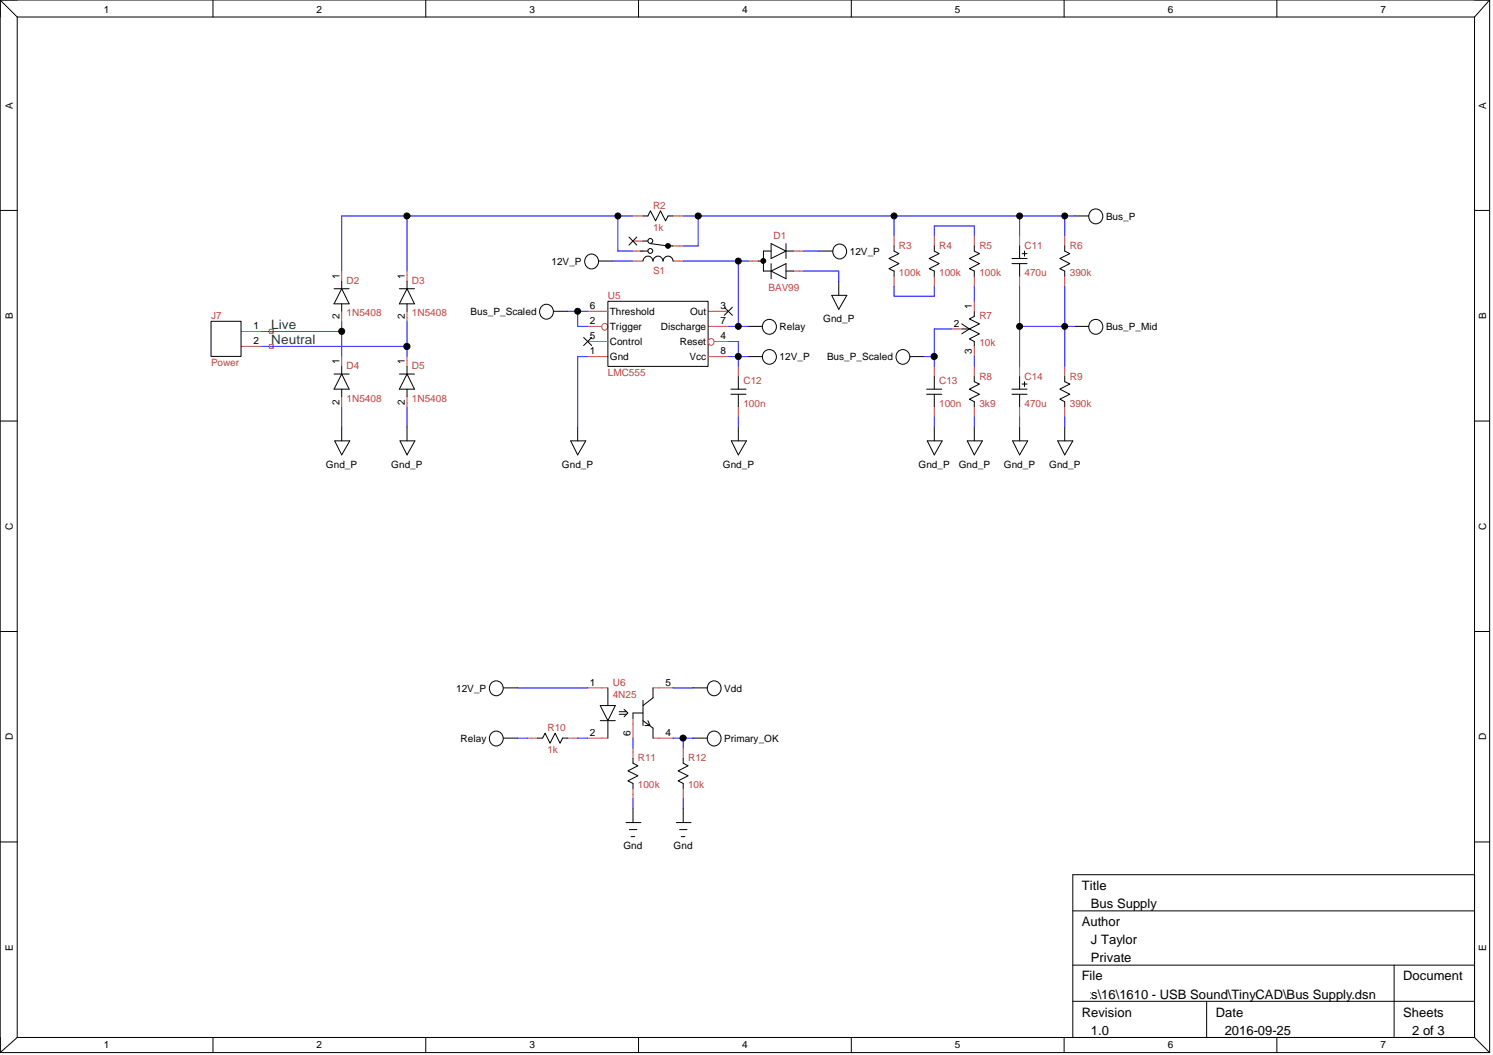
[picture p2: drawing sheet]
<svg xmlns="http://www.w3.org/2000/svg" width="297mm" height="210mm" viewBox="0 0 297 210" stroke-linecap="round" stroke-linejoin="round" font-family="sans-serif">
<g fill="none" stroke="#c04040" stroke-width=".2">
<path d="M68 53.9v2.1M81 53.9v2.1M125.9 51.9h2M125.9 50h2M125.9 48h2M125.9 43h2M133.9 51.9h2M133.9 48.9h2M133.9 43h2M148.9 51.9h2M157.9 50h2M157.9 53.9h2"/>
<path d="M177.9 46.9v2M177.9 54.9v2M185.9 46.9v2M185.9 54.9v2M193.8 46.9v2M193.8 54.9v2M193.8 59.9v2M202.9 46.9v2M202.9 54.9v2M211.8 46.9v2M211.8 54.9v2M48 66h4"/>
<path d="M48 68.9h4M68 61.9v2M68 71v1.9M68 78.9v2M81 61.9v2M81 71v1.9M81 78.9v2M116.9 61.9h4M116.9 64.9h2.8M116.9 71h4M116.9 67.9h4M140.9 61.9h4"/>
<path d="M140.9 64.9h4M140.9 71h4M142.1 67.9h2.8M146.9 72.9v2M185.9 72.9v2M189.4 65.4h1.9M193.8 68.9v2.1M193.8 72.9v2M202.9 72.9v2M211.8 72.9v2M146.9 80.9v2M185.9 80.9v2"/>
<path d="M193.8 80.9v2M202.9 80.9v2M211.8 80.9v2M116.9 136.9h4M129.9 136.9h4M104.9 146.9h2M112.9 146.9h2M116.9 146.9h4M125.9 142.9v4M125.9 148.8v2.1M125.9 156.8v2M129.9 146.9h4"/>
<path d="M135.9 148.8v2.1M135.9 156.8v2"/>
<circle cx="120.3" cy="65" r=".63"/>
<circle cx="141.5" cy="68" r=".62"/>
</g>
<g fill="none" stroke="#000" stroke-width=".2">
<path d="M0 0h296.4M0 0v209.4M0 0l3.4 3.4M3.4 3.4h290M3.4 3.4v203M42.4 0v3.4M84.7 0v3.4M127 0v3.4M169.4 0v3.4M211.7 0v3.4M254 0v3.4M293.4 3.4v203"/>
<path d="M296.4 0v209.4M296.4 0l-3 3.4M0 41.9h3.4M66.5 57.4h3M68 57.4l1.5 3.1h-3zM68 56v1.4M79.5 57.4h3M81 57.4l1.5 3.1h-3zM81 56v1.4M116.9 50.8a1.43 1.43 0 0 1 2.2 1.2 1.43 1.43 0 0 1-2.2 1.2 1.58 1.58 0 0 1 0-2.4zM119.1 51.9h2.8M120.9 59.9h20v13h-20z"/>
<path d="M125.1 47.2l1.6 1.6M126.7 47.2l-1.6 1.6M127.4 50h1.5M127.9 51.9a1.09 1.09 0 0 1 .8-.9h.5a1.09 1.09 0 0 1 .7 .9 1.09 1.09 0 0 1 .8-.9h.4a1.09 1.09 0 0 1 .8 .9 1.15 1.15 0 0 1 .8-.9l.7 .1 .4 .3 .1 .5M127.9 43h1l.5-1 1 1.9 1-1.9 1 1.9 .5-.9h1M127.9 48h1M129.4 48.5l3.5 .4h1M150.9 51.9h1M153.4 53.9l3-1.4v3zM153.4 48.5l3 1.5-3 1.4zM153.4 50h-1.5v3.9h1.5M153.4 52.5v3"/>
<path d="M156.4 50h1.5M156.4 48.5v2.9M156.4 53.9h1.5M162.9 50h2.8M165.5 58.8h3l-1.6 2.8zM166.2 48.8a1.43 1.43 0 0 1 2.2 1.2 1.43 1.43 0 0 1-2.2 1.2 1.58 1.58 0 0 1 0-2.4zM166.9 56v2.8M177.9 48.9v1.1l1 .5-2 .9 2 1.1-2 1 1 .4v1M185.9 48.9v1.1l1 .5-2 .9 2 1.1-2 1 1 .4v1M193.8 48.9v1.1l1.1 .5-2 .9 2 1.1-2 1 .9 .4v1M201.3 51.4h3M201.3 52.5h3"/>
<path d="M202.9 48.9v2.5M202.9 52.5v2.4M203.4 50.5h.9M203.8 50v1M211.8 48.9v1.1l1 .5-1.9 .9 1.9 1.1-1.9 1 .9 .4v1M213.8 43h2.8M293.4 41.9h3M42 63.9h6v7h-6zM66.5 74.4h3M68 74.4l1.5 3h-3zM68 60.5v1.4M68 72.9v1.5"/>
<path d="M68 77.4v1.5M79.5 74.4h3M81 74.4l1.5 3h-3zM81 60.5v1.4M81 72.9v1.5M81 77.4v1.5M107.9 60.8a1.43 1.43 0 0 1 2.2 1.2 1.43 1.43 0 0 1-2.2 1.2 1.58 1.58 0 0 1 0-2.4zM110.1 61.9h2.8M116.1 67.1l1.6 1.6M117.7 67.1l-1.6 1.6M144.1 61.1l1.6 1.6M145.4 77.4h3"/>
<path d="M145.4 78.4h3M145.7 61.1l-1.6 1.6M146.9 74.9v2.5M146.9 78.4v2.5M148.9 71h2.8M148.9 64.9h2.8M181.1 71h2.8M184.4 77.4h3M184.4 78.4h3M185.9 74.9v2.5M185.9 78.4v2.5M191.3 64.4l1.6 1-1.6 1"/>
<path d="M191.3 65.4h1.6M193.8 61.9v1l-.9 .6 2 .9-2 1 2 1-2 1 .9 .5v1M193.8 74.9v1l1.1 .5-2 1 2 1-2 1 .9 .5v1M201.3 77.4h3M201.3 78.4h3M202.9 74.9v2.5M202.9 78.4v2.5M203.4 76.4h.9M203.8 75.9v1M211.8 74.9v1l1 .5-1.9 1 1.9 1-1.9 1 .9 .5v1M213.8 64.9h2.8M0 83.8h3.4"/>
<path d="M66.6 87.7h3l-1.6 2.8zM68 84.9v2.8M79.6 87.7h2.9l-1.5 2.8zM81 84.9v2.8M113.5 87.7h3l-1.6 2.8zM114.9 84.9v2.8M145.5 87.7h3l-1.6 2.8zM146.9 84.9v2.8M184.5 87.7h2.9l-1.5 2.8zM185.9 84.9v2.8M192.4 87.7h3l-1.6 2.8zM193.8 84.9v2.8"/>
<path d="M201.5 87.7h3l-1.6 2.8zM202.9 84.9v2.8M210.4 87.7h3l-1.6 2.8zM211.8 84.9v2.8M293.4 83.8h3M0 125.6h3.4M97.9 135.7a1.43 1.43 0 0 1 2.2 1.2 1.43 1.43 0 0 1-2.2 1.2 1.58 1.58 0 0 1 0-2.4zM100.2 136.9h2.8M120.9 136.9v3.5M127.9 139.4v5M129.9 136.9v2l-2 1.5M137.9 136.9h2.8"/>
<path d="M141.3 135.7a1.43 1.43 0 0 1 2.2 1.2 1.43 1.43 0 0 1-2.2 1.2 1.58 1.58 0 0 1 0-2.4zM293.4 125.6h3M97.9 145.7a1.43 1.43 0 0 1 2.2 1.2 1.43 1.43 0 0 1-2.2 1.2 1.58 1.58 0 0 1 0-2.4zM100.2 146.9h2.8M106.9 146.9h1l.6-1 .9 2 1-2 1 2 .5-1h1M119.4 140.4h3l-1.5 3zM119.4 143.4h3M120.9 143.4v3.5M123.2 141.6h1.5M123.2 142.1h1.5M124.2 141.1l.7 .8-.7 .7M125.9 150.9v.9l1 .6-2 1 2 .9-2 1.1 1 .5v.9"/>
<path d="M127.9 141.9h-2v1M127.9 143.4l2 1.5v2M128.9 143.4l.4 1h-1M135.9 150.9v.9l1 .6-2 1 2 .9-2 1.1 1 .5v.9M137.9 146.9h2.8M141.3 145.7a1.43 1.43 0 0 1 2.2 1.2 1.43 1.43 0 0 1-2.2 1.2 1.58 1.58 0 0 1 0-2.4zM0 167.5h3.4M124.5 163.7h3M125.2 165.1h1.5M125.6 166.5h.7M125.9 160.9v2.8M134.5 163.7h3"/>
<path d="M135.2 165.1h1.5M135.5 166.5h.8M135.9 160.9v2.8M293.4 174h-80v32.4M293.4 167.5h3M213.4 181.2h80M213.4 192h80M213.4 199.2h80M240.1 199.2v7.2M277.4 192v14.4M0 209.4h296.4M3.4 206.4h290"/>
<path d="M3.4 206.4l-3.4 3M42.4 206.4v3M84.7 206.4v3M127 206.4v3M169.4 206.4v3M211.7 206.4v3M254 206.4v3M293.4 206.4l3 3"/>
<circle cx="81" cy="43" r=".61"/>
<circle cx="122.9" cy="43" r=".59"/>
<circle cx="129.4" cy="49.9" r=".49"/>
<circle cx="129.4" cy="47.9" r=".49"/>
<circle cx="132.9" cy="48.9" r=".48"/>
<circle cx="138.9" cy="43" r=".61"/>
<circle cx="146.9" cy="51.9" r=".59"/>
<circle cx="151.9" cy="51.9" r=".49"/>
<circle cx="177.9" cy="43" r=".59"/>
<circle cx="202.9" cy="43" r=".59"/>
<circle cx="211.8" cy="43" r=".59"/>
<circle cx="218" cy="43" r="1.45"/>
<circle cx="68" cy="65.9" r=".6"/>
<circle cx="81" cy="68.9" r=".62"/>
<circle cx="114.9" cy="61.9" r=".59"/>
<circle cx="146.9" cy="70.9" r=".6"/>
<circle cx="146.9" cy="64.9" r=".59"/>
<circle cx="153" cy="65" r="1.45"/>
<circle cx="153" cy="71" r="1.43"/>
<circle cx="179.6" cy="71" r="1.42"/>
<circle cx="185.9" cy="70.9" r=".62"/>
<circle cx="202.9" cy="64.9" r=".59"/>
<circle cx="211.8" cy="64.9" r=".59"/>
<circle cx="218" cy="65" r="1.45"/>
<circle cx="135.9" cy="146.9" r=".61"/>
</g>
<g fill="none" stroke="#00f" stroke-width=".2">
<path d="M81 43v10.9M121.9 51.9h4M122.9 43v7h3M125.9 43h-57.9v10.9M135.9 43h77.9M135.9 51.9h13M138.9 43v5.9h-3M146.9 51.9v13M159.9 50h3M159.9 53.9h7v2.1M177.9 43v3.9M177.9 56.9v2h8v-2"/>
<path d="M185.9 46.9v-1.9h7.9v1.9M193.8 56.9v3M202.9 43v3.9M202.9 56.9v16M211.8 43v3.9M211.8 56.9v16M52 66h16M52 68.9h29M68 63.9v7.1M81 63.9v7.1M112.9 61.9h4M114.9 61.9v3h2"/>
<path d="M116.9 71h-2v13.9M144.9 67.9h2v5M144.9 71h4M144.9 64.9h4M183.9 71h2M189.4 65.4h-3.5v7.5M193.8 71v1.9M202.9 64.9h10.9M68 80.9v4M81 80.9v4M146.9 82.9v2M185.9 82.9v2"/>
<path d="M193.8 82.9v2M202.9 82.9v2M211.8 82.9v2M103 136.9h13.9M133.9 136.9h4M103 146.9h1.9M114.9 146.9h2M125.9 146.9v1.9M125.9 158.8v2.1M133.9 146.9h4M135.9 146.9v1.9M135.9 158.8v2.1"/>
</g>
<g fill="#000">
<circle cx="81" cy="43" r=".61"/>
<circle cx="122.9" cy="43" r=".59"/>
<circle cx="132.9" cy="48.9" r=".48"/>
<circle cx="138.9" cy="43" r=".61"/>
<circle cx="146.9" cy="51.9" r=".59"/>
<circle cx="151.9" cy="51.9" r=".49"/>
<circle cx="177.9" cy="43" r=".59"/>
<circle cx="202.9" cy="43" r=".59"/>
<circle cx="211.8" cy="43" r=".59"/>
<circle cx="68" cy="65.9" r=".6"/>
<circle cx="81" cy="68.9" r=".62"/>
<circle cx="114.9" cy="61.9" r=".59"/>
<circle cx="146.9" cy="70.9" r=".6"/>
<circle cx="146.9" cy="64.9" r=".59"/>
<circle cx="185.9" cy="70.9" r=".62"/>
<circle cx="202.9" cy="64.9" r=".59"/>
<circle cx="211.8" cy="64.9" r=".59"/>
<circle cx="135.9" cy="146.9" r=".61"/>
</g>
<path d="M53.6 65.5h.8v.8h-.8zM53.6 68.5h.8v.8h-.8z" fill="none" stroke="#f00" stroke-width=".2"/>
<g font-size="2.6" fill="#008020">
<text x="54" y="65.4">Live</text>
<text x="54" y="68.4">Neutral</text>
</g>
<g font-size="2.6">
<text x="215.2" y="177.1">Title</text>
<text x="215.2" y="184.3">Author</text>
<text x="217" y="180.7">Bus Supply</text>
<text x="217" y="187.9">J Taylor</text>
<text x="217" y="191.5">Private</text>
<text x="215.2" y="195.1">File</text>
<text x="279.2" y="195.1">Document</text>
<text x="200.4" y="198.7">C:\JPT\Projects\16\1610 - USB Sound\TinyCAD\Bus Supply.dsn</text>
<text x="215.2" y="202.3">Revision</text>
<text x="241.9" y="202.3">Date</text>
<text x="279.2" y="202.3">Sheets</text>
<text x="217" y="205.9">1.0</text>
<text x="243.7" y="205.9">2016-09-25</text>
<text x="281" y="205.9">2 of 3</text>
</g>
<g font-size="2">
<text x="20.7" y="2.6">1</text>
<text x="63" y="2.6">2</text>
<text x="105.3" y="2.6">3</text>
<text x="147.7" y="2.6">4</text>
<text x="190" y="2.6">5</text>
<text x="232.3" y="2.6">6</text>
<text x="274.7" y="2.6">7</text>
<text x="2.6" y="21.6" transform="rotate(-90 2.6 21.6)">A</text>
<text x="295.7" y="21.6" transform="rotate(-90 295.7 21.6)">A</text>
<text x="220" y="43.7">Bus_P</text>
<text x="109.7" y="52.7">12V_P</text>
<text x="169.1" y="50.7">12V_P</text>
<text x="67.5" y="55.5" transform="rotate(-90 67.5 55.5)">1</text>
<text x="80.5" y="55.5" transform="rotate(-90 80.5 55.5)">1</text>
<text x="2.6" y="63.5" transform="rotate(-90 2.6 63.5)">B</text>
<text x="50.5" y="65.5">1</text>
<text x="67.5" y="63.5" transform="rotate(-90 67.5 63.5)">2</text>
<text x="80.5" y="63.5" transform="rotate(-90 80.5 63.5)">2</text>
<text x="93.6" y="62.7">Bus_P_Scaled</text>
<text x="117.3" y="64.5">2</text>
<text x="117.3" y="61.5">6</text>
<text x="121.3" y="65.7">Trigger</text>
<text x="121.3" y="62.7">Threshold</text>
<text x="131.5" y="65.7">Discharge</text>
<text x="137.3" y="62.7">Out</text>
<text x="143.4" y="61.5">3</text>
<text x="143.4" y="64.5">7</text>
<text x="155.1" y="65.7">Relay</text>
<text x="163.8" y="64.1">Gnd_P</text>
<text x="189.8" y="65">2</text>
<text x="193.4" y="61.4" transform="rotate(-90 193.4 61.4)">1</text>
<text x="220" y="65.7">Bus_P_Mid</text>
<text x="295.7" y="63.5" transform="rotate(-90 295.7 63.5)">B</text>
<text x="50.5" y="68.5">2</text>
<text x="117.3" y="70.5">1</text>
<text x="117.3" y="67.5">5</text>
<text x="121.3" y="71.7">Gnd</text>
<text x="121.3" y="68.7">Control</text>
<text x="135.3" y="68.7">Reset</text>
<text x="137.2" y="71.7">Vcc</text>
<text x="143.4" y="67.5">4</text>
<text x="143.4" y="70.5">8</text>
<text x="155.1" y="71.7">12V_P</text>
<text x="164.5" y="71.7">Bus_P_Scaled</text>
<text x="193.4" y="70.5" transform="rotate(-90 193.4 70.5)">3</text>
<text x="67.5" y="72.4" transform="rotate(-90 67.5 72.4)">1</text>
<text x="80.5" y="72.4" transform="rotate(-90 80.5 72.4)">1</text>
<text x="67.5" y="80.5" transform="rotate(-90 67.5 80.5)">2</text>
<text x="80.5" y="80.5" transform="rotate(-90 80.5 80.5)">2</text>
<text x="64.9" y="93">Gnd_P</text>
<text x="77.8" y="93">Gnd_P</text>
<text x="111.8" y="93">Gnd_P</text>
<text x="143.8" y="93">Gnd_P</text>
<text x="182.7" y="93">Gnd_P</text>
<text x="190.8" y="93">Gnd_P</text>
<text x="199.7" y="93">Gnd_P</text>
<text x="208.7" y="93">Gnd_P</text>
<text x="2.6" y="105.4" transform="rotate(-90 2.6 105.4)">C</text>
<text x="295.7" y="105.4" transform="rotate(-90 295.7 105.4)">C</text>
<text x="90.8" y="137.6">12V_P</text>
<text x="117.3" y="136.4">1</text>
<text x="132.4" y="136.4">5</text>
<text x="144.1" y="137.6">Vdd</text>
<text x="2.6" y="147.3" transform="rotate(-90 2.6 147.3)">D</text>
<text x="91.6" y="147.6">Relay</text>
<text x="117.3" y="146.4">2</text>
<text x="125.5" y="146.5" transform="rotate(-90 125.5 146.5)">6</text>
<text x="132.4" y="146.4">4</text>
<text x="144.1" y="147.6">Primary_OK</text>
<text x="295.7" y="147.3" transform="rotate(-90 295.7 147.3)">D</text>
<text x="124" y="169">Gnd</text>
<text x="134" y="169">Gnd</text>
<text x="2.6" y="189.1" transform="rotate(-90 2.6 189.1)">E</text>
<text x="295.7" y="189.1" transform="rotate(-90 295.7 189.1)">E</text>
<text x="20.7" y="208.6">1</text>
<text x="63" y="208.6">2</text>
<text x="105.3" y="208.6">3</text>
<text x="147.7" y="208.6">4</text>
<text x="190" y="208.6">5</text>
<text x="232.3" y="208.6">6</text>
<text x="274.7" y="208.6">7</text>
</g>
<g font-size="2" fill="#c04040">
<text x="129.9" y="41.5">R2</text>
<text x="129.9" y="45.9">1k</text>
<text x="153.9" y="47.5">D1</text>
<text x="178.9" y="49.5">R3</text>
<text x="186.9" y="49.5">R4</text>
<text x="194.9" y="49.5">R5</text>
<text x="203.8" y="49.5">C11</text>
<text x="212.8" y="49.5">R6</text>
<text x="69" y="56.5">D2</text>
<text x="82" y="56.5">D3</text>
<text x="120.9" y="59.5">U5</text>
<text x="129.9" y="54.5">S1</text>
<text x="152.9" y="57.9">BAV99</text>
<text x="178.9" y="54.9">100k</text>
<text x="186.9" y="54.9">100k</text>
<text x="194.9" y="54.9">100k</text>
<text x="203.8" y="54.9">470u</text>
<text x="212.8" y="54.9">390k</text>
<text x="42" y="63.5">J7</text>
<text x="69" y="62.9">1N5408</text>
<text x="82" y="62.9">1N5408</text>
<text x="194.9" y="63.5">R7</text>
<text x="194.9" y="68.9">10k</text>
<text x="42" y="72.9">Power</text>
<text x="69" y="73.5">D4</text>
<text x="82" y="73.5">D5</text>
<text x="120.9" y="74.9">LMC555</text>
<text x="147.9" y="76.5">C12</text>
<text x="186.9" y="76.5">C13</text>
<text x="194.9" y="75.5">R8</text>
<text x="203.8" y="75.5">C14</text>
<text x="212.8" y="75.5">R9</text>
<text x="69" y="79.9">1N5408</text>
<text x="82" y="79.9">1N5408</text>
<text x="147.9" y="80.9">100n</text>
<text x="186.9" y="80.9">100n</text>
<text x="194.9" y="80.9">3k9</text>
<text x="203.8" y="80.9">470u</text>
<text x="212.8" y="80.9">390k</text>
<text x="121.9" y="136.4">U6</text>
<text x="121.9" y="138.9">4N25</text>
<text x="108.9" y="145.5">R10</text>
<text x="108.9" y="149.8">1k</text>
<text x="126.9" y="151.4">R11</text>
<text x="136.9" y="151.4">R12</text>
<text x="126.9" y="156.8">100k</text>
<text x="136.9" y="156.8">10k</text>
</g>
</svg>
